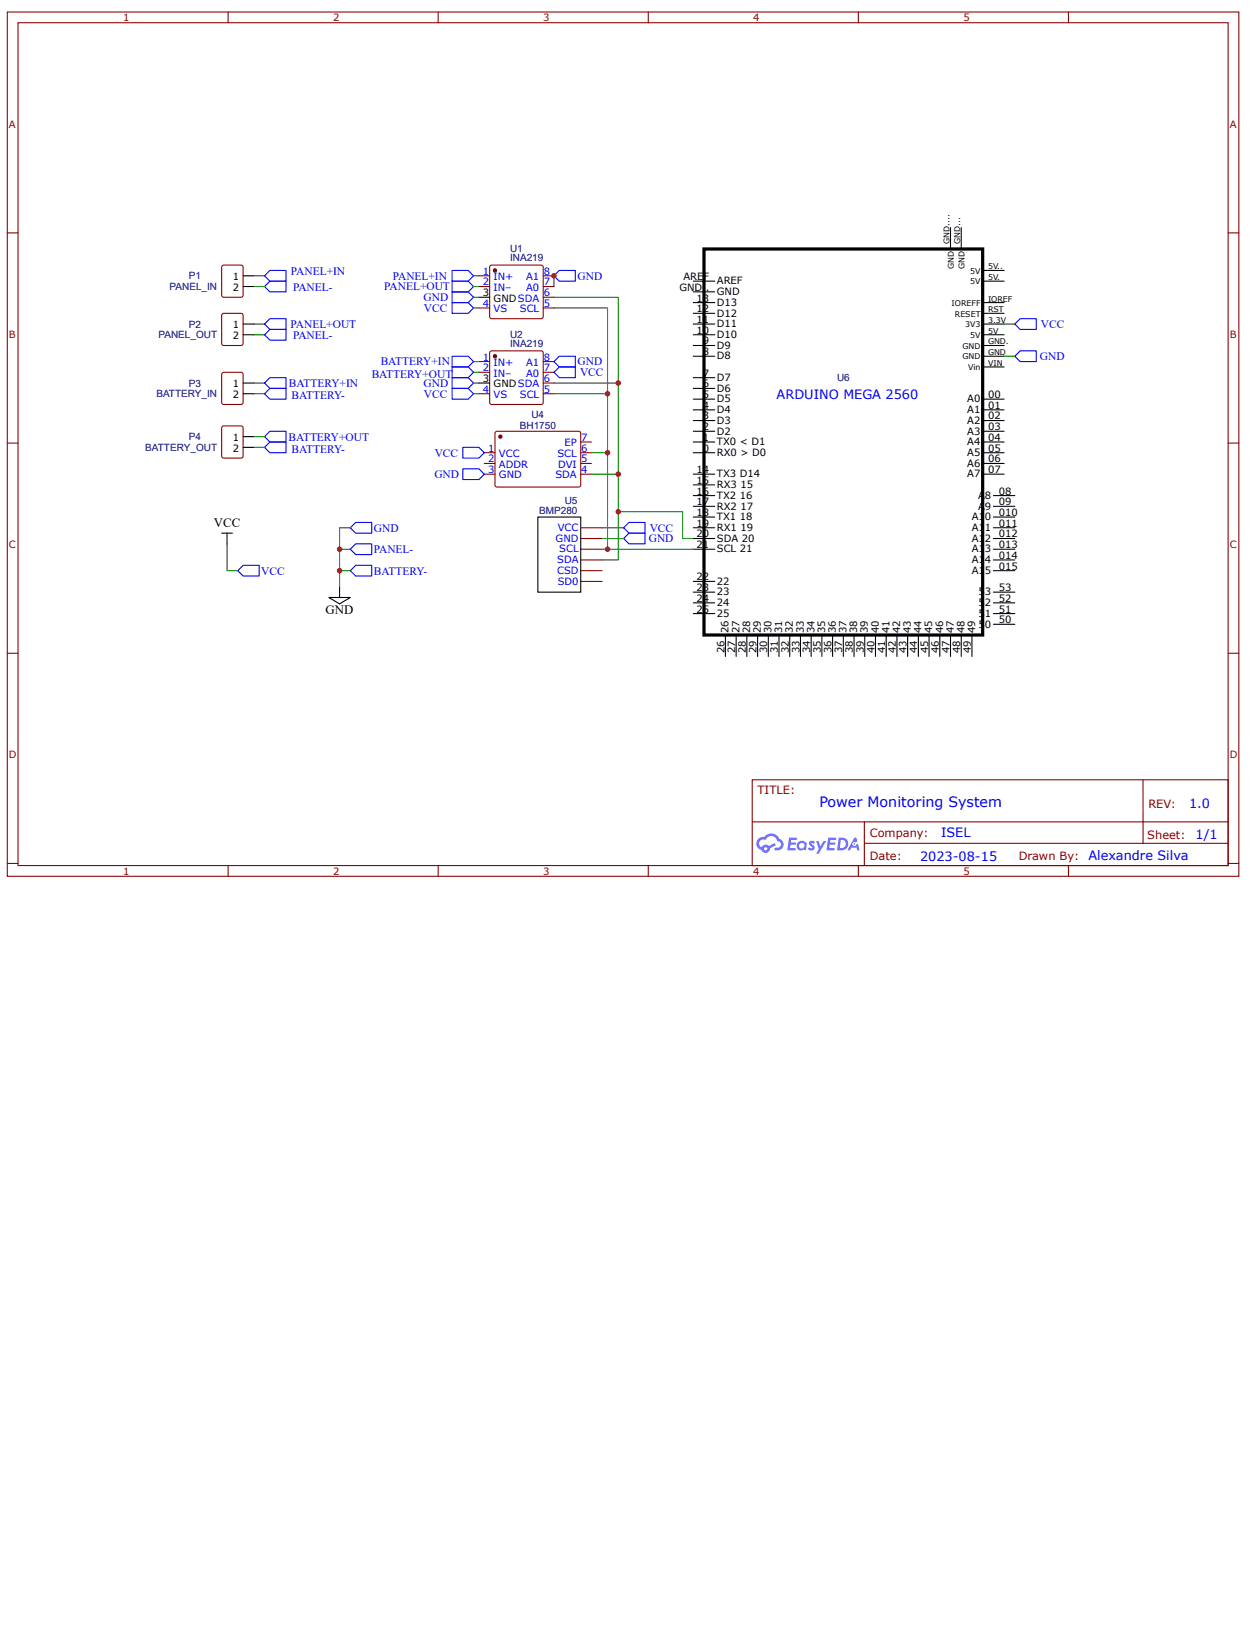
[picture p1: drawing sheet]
<svg xmlns="http://www.w3.org/2000/svg" width="216mm" height="279mm" viewBox="0 0 216 279" stroke-linecap="round" stroke-linejoin="round" font-family="sans-serif">
<g fill="none" stroke="#800" stroke-width=".18">
<path d="M1.3 2.1h211.1v148.1h-211.1zM3.1 3.9h207.5v144.5h-207.5zM39.1 2.1v1.8M75.1 2.1v1.8M111.2 2.1v1.8M147.2 2.1v1.8M183.2 2.1v1.8M1.3 39.9h1.8M210.6 39.9h1.8M1.3 75.9h1.8M210.6 75.9h1.8M1.3 112h1.8"/>
<path d="M210.6 112h1.8M129 133.7h81.6v14.7h-81.6zM196 133.7v10.9M1.3 148h1.8M39.1 148.4v1.8M75.1 148.4v1.8M111.2 148.4v1.8M129 140.9h81.5M147.2 148.4v1.8M148.2 144.6h62.3M148.2 140.9v7.3M183.2 148.4v1.8"/>
<path d="M210.6 148h1.8"/>
</g>
<g fill="#58f">
<path d="M138.9 144.2l.4-.1 .2 .1 .3 .2-.2 .3a.24 .24 0 0 0-.2-.2 .24 .24 0 0 0-.3 .1 .76 .76 0 0 1 .5 1l-.6 .2-.5-.3 .3-.3 .3 .2 .2-.1a.92 .92 0 0 1-.5-.9z"/>
<path d="M140 144.2h.4l.3 .9 .5-.9h.5l-1.3 2.1h-.4l.4-.8z"/>
<path d="M135.3 143.6h1.4v.2l-.2 .2h-.8l-.1 .4h.8l.2 .2-.2 .2h-.8l-.1 .6h.8h.1v.3l-1.4 .1z"/>
<path d="M142 143.6h1.4v.2l-.2 .2h-.8l-.1 .4h.8l.2 .2-.2 .2h-.8l-.1 .6h.8h.1v.3h-1.4z"/>
<path d="M146.5 143.6h.4l.1 .6-.3 .2a.36 .36 0 0 0-.5 .1 .36 .36 0 0 0 .2 .5 .36 .36 0 0 0 .5-.3l.2-.1 .3 1.1h-.4l-.1-.4h-.9l-.2 .4h-.5z"/>
<path d="M143.8 143.6l-.3 2.2h.7a1.09 1.09 0 0 0 1.3-1.2 1.09 1.09 0 0 0-1.3-1zM144.2 144a.74 .74 0 0 1 .8 .8 .74 .74 0 0 1-1 .6z"/>
<path d="M136.9 144.3a.8 .8 0 0 0-.2 1.2 .8 .8 0 0 0 1.2 .1l.3 .2 .2-1.2-.3-.2a.73 .73 0 0 0-1.2-.1zM137 145a.47 .47 0 0 1 .9 0 .47 .47 0 0 1-.9 0z"/>
<path d="M130.1 143.8a1.15 1.15 0 0 0 .5 1.9 .73 .73 0 0 0 .8 .5 .73 .73 0 0 0 .6-.8l1-.5-.2-.4-1 .5a.74 .74 0 0 0-1.2 .3 .72 .72 0 0 1-.3-1.1 .72 .72 0 0 1 1-.2 1.08 1.08 0 0 1 1.1-.7 1.08 1.08 0 0 1 .9 .9 .59 .59 0 0 1 .6 .8 .59 .59 0 0 1-.9 .3l-.2 .2a.92 .92 0 0 0 1.1 .1 .99 .99 0 0 0 .5-1 .99 .99 0 0 0-.7-.8 1.59 1.59 0 0 0-2.7-.4l-.4 .1zM131 145.5a.3 .3 0 0 1 .6 0 .3 .3 0 0 1-.6 0z"/>
<circle cx="146.5" cy="144.7" r=".14"/>
</g>
<path d="M84.1 45.5l.2-.1h8.5l.2 .1 .2 .3v8.5l-.2 .2-.2 .1h-8.5l-.2-.1-.1-.2v-8.5z" fill="none" stroke="#800" stroke-width=".18"/>
<circle cx="84.9" cy="46.4" r=".28" fill="#800"/>
<g fill="none" stroke="#800" stroke-width=".18">
<path d="M82.1 47.3h1.9M82.1 49.1h1.9M82.1 52.8h1.9M93.2 47.3h1.8M93.2 49.1h1.8M93.2 52.8h1.8M93.2 51h1.8M84.1 60.2l.2-.1h8.5l.2 .1 .2 .3v8.5l-.2 .2-.2 .1h-8.5l-.2-.1-.1-.2v-8.5z"/>
<circle cx="84.9" cy="46.4" r=".28"/>
</g>
<path d="M82.1 51h1.9" fill="none" stroke="#000" stroke-width=".18"/>
<circle cx="84.9" cy="61.1" r=".28" fill="#800"/>
<g fill="none" stroke="#800" stroke-width=".18">
<path d="M82.1 62h1.9M82.1 63.8h1.9M82.1 67.5h1.9M85 74l.3-.1 14.1 .1 .2 .3-.1 9-.3 .2-14.2-.1-.1-.3v-8.8zM93.2 62h1.8M93.2 63.8h1.8M93.2 67.5h1.8M93.2 65.7h1.8"/>
<circle cx="84.9" cy="61.1" r=".28"/>
</g>
<path d="M82.1 65.7h1.9" fill="none" stroke="#000" stroke-width=".18"/>
<path d="M81.2 51h.9M81.2 52.8h.9M81.2 47.3h.9M81.2 49.1h.9M95 52.8h9.2v14.7h-9.2M95 51h11v14.7h-11M81.2 65.7h.9M81.2 67.5h.9M81.2 63.8h.9M81.2 62h.9" fill="none" stroke="#080" stroke-width=".18"/>
<path d="M77.5 50h2.8l.9 1-.9 .9h-2.8zM77.5 51.9h2.8l.9 .9-.9 .9h-2.8zM77.5 46.4h2.8l.9 .9-.9 .9h-2.8zM77.5 48.2h2.8l.9 .9-.9 .9h-2.8zM174.9 54.6h2.8v1.9h-2.8l-.9-1zM77.5 64.7h2.8l.9 1-.9 .9h-2.8zM77.5 66.6h2.8l.9 .9-.9 .9h-2.8zM77.5 62.9h2.8l.9 .9-.9 .9h-2.8zM77.5 61.1h2.8l.9 .9-.9 .9h-2.8z" fill="none" stroke="#00f" stroke-width=".18"/>
<circle cx="85.8" cy="74.8" r=".28" fill="#800"/>
<g fill="none" stroke="#800" stroke-width=".18">
<path d="M38.1 45.5l.3-.1h2.9l.3 .2 .1 5-.2 .3-3.1 .1-.3-.2-.1-5zM38.1 53.8l.3-.1h2.9l.3 .2 .1 5-.2 .3h-3.1l-.3-.1-.1-5zM38.1 63.9l.3-.1h2.9l.3 .2 .1 5-.2 .3h-3.1l-.3-.1-.1-5zM38.1 73.1l.3-.1h2.9l.3 .2 .1 5-.2 .3h-3.1l-.3-.1-.1-5zM83 77.6h1.9M83 79.4h1.9M99.6 77.6h1.8M99.6 79.4h1.8M99.6 75.8h1.8M83 81.3h1.9M99.6 81.3h1.8M99.6 92.3h3.7"/>
<path d="M99.6 99.7h3.7M99.6 97.8h3.7M99.6 96h3.7M99.6 94.1h3.7M99.6 90.5h3.7"/>
<circle cx="85.8" cy="74.8" r=".28"/>
</g>
<g fill="none" stroke="#000" stroke-width=".18">
<path d="M163 39v3.7M164.8 39v3.7M41.7 47.3h1.8M41.7 49.1h1.8M41.7 55.5h1.8M41.7 57.4h1.8M118.9 55.5h3.7M118.9 57.4h3.7M118.9 59.2h3.7M118.9 53.7h3.7M118.9 51.9h3.7M118.9 48.2h3.7"/>
<path d="M118.9 50h3.7M168.5 55.5h3.7M168.5 57.4h3.7M168.5 59.2h3.7M168.5 53.7h3.7M168.5 51.9h3.7M168.5 48.2h3.7M168.5 46.4h3.7M41.7 65.7h1.8M41.7 67.5h1.8M41.7 74.8h1.8M41.7 76.7h1.8"/>
<path d="M118.9 68.4h3.7M118.9 70.3h3.7M118.9 72.1h3.7M118.9 73.9h3.7M118.9 75.8h3.7M118.9 77.6h3.7M118.9 64.7h3.7M118.9 61.1h3.7M118.9 66.6h3.7M168.5 68.4h3.7M168.5 70.3h3.7M168.5 72.1h3.7"/>
<path d="M168.5 73.9h3.7M168.5 75.8h3.7M168.5 77.6h3.7M168.5 79.4h3.7M168.5 61.1h3.7M168.5 62.9h3.7M38 91.4h1.9M38.9 91.4v1.8M92.2 88.6h7.4v12.9h-7.4zM118.9 81.3h3.7M118.9 85h3.7M118.9 86.8h3.7"/>
<path d="M118.9 88.6h3.7M118.9 90.5h3.7M118.9 92.3h3.7M118.9 94.1h3.7M118.9 83.1h3.7M118.9 99.7h3.7M168.5 81.3h3.7M170.4 85h3.6M170.4 86.8h3.6M170.4 88.6h3.6M170.4 90.5h3.6M170.4 92.3h3.6"/>
<path d="M170.4 94.1h3.6M170.4 96h3.6M170.4 97.8h3.6M56.4 102.4h3.7l-1.9 1.1zM58.2 100.6v1.8M118.9 103.3h3.7M118.9 101.5h3.7M118.9 105.2h3.7M124.4 108.8v3.7M126.2 108.8v3.7M128.1 108.8v3.7M129.9 108.8v3.7"/>
<path d="M131.8 108.8v3.7M133.6 108.8v3.7M135.4 108.8v3.7M137.3 108.8v3.7M139.1 108.8v3.7M140.9 108.8v3.7M142.8 108.8v3.7M144.6 108.8v3.7M146.5 108.8v3.7M148.3 108.8v3.7M150.1 108.8v3.7M152 108.8v3.7"/>
<path d="M153.8 108.8v3.7M155.6 108.8v3.7M157.5 108.8v3.7M159.3 108.8v3.7M161.2 108.8v3.7M163 108.8v3.7M164.8 108.8v3.7M166.7 108.8v3.7M170.4 103.3h3.6M170.4 101.5h3.6M170.4 105.2h3.6M170.4 107h3.6"/>
</g>
<g fill="none" stroke="#00f" stroke-width=".18">
<path d="M46.3 46.4h2.7v1.8h-2.7l-.9-.9zM46.3 48.2h2.7v1.8h-2.7l-.9-.9zM46.3 56.5h2.7v1.8h-2.7l-.9-.9zM46.3 54.6h2.7v1.9h-2.7l-.9-1zM95.9 46.4h2.8v1.8h-2.8l-.9-.9zM46.3 66.6h2.7v1.8h-2.7l-.9-.9zM46.3 64.7h2.7v1.9h-2.7l-.9-.9zM46.3 73.9h2.7v1.9h-2.7l-.9-1zM46.3 75.8h2.7v1.8h-2.7l-.9-.9zM79.4 76.7h2.7l.9 .9-.9 .9h-2.7zM95 63.8l.9-.9h2.8v1.8h-2.8zM95.9 61.1h2.8v1.8h-2.8l-.9-.9z"/>
<path d="M174.9 60.1h2.8v1.9h-2.8l-.9-.9zM40.8 97.8l.9-.9h2.7v1.8h-2.7zM60.1 97.8l.9-.9h2.7v1.8h-2.7zM60.1 94.1l.9-.9h2.7v1.9h-2.7zM60.1 90.5l.9-.9h2.7v1.8h-2.7zM79.4 80.4h2.7l.9 .9-.9 .9h-2.7zM107.9 91.4h2.7v1.8h-2.7l-1-.9zM107.9 89.6h2.7v1.8h-2.7l-1-.9z"/>
</g>
<g fill="none" stroke="#080" stroke-width=".18">
<path d="M43.5 47.3h1.9M43.5 49.1h1.9M43.5 57.4h1.9M43.5 55.5h1.9M95 47.3v1.8M172.2 55.5h1.8M43.5 67.5h1.9M43.5 65.7h1.9M43.5 74.8h1.9M43.5 76.7h1.9M104.2 67.5v10.1h-2.8M104.2 77.6v16.5h-.9"/>
<path d="M106 65.7v30.3h-2.7M172.2 61.1h1.8M38.9 93.2v4.6h1.9M58.2 97.8h1.9M60.1 94.1h-1.9v6.5M60.1 90.5h-1.9v3.6M101.4 81.3h4.6M103.3 90.5h3.6M103.3 92.3h3.6M104.2 94.1h14.7M106 87.7h11v4.6h1.9"/>
</g>
<path d="M120.7 42.7h47.8v66.1h-47.8z" fill="none" stroke="#000" stroke-width=".55"/>
<g fill="#c00">
<circle cx="104.2" cy="67.5" r=".46"/>
<circle cx="104.2" cy="77.6" r=".46"/>
<circle cx="106" cy="81.3" r=".46"/>
<circle cx="106" cy="65.7" r=".46"/>
<circle cx="104.2" cy="94.1" r=".46"/>
<circle cx="106" cy="87.7" r=".46"/>
<circle cx="58.2" cy="94.1" r=".46"/>
<circle cx="58.2" cy="97.8" r=".46"/>
<circle cx="95" cy="47.3" r=".46"/>
</g>
<text font-size="2.5" fill="#00f" x="140.5" y="138.4">Power Monitoring System</text>
<g font-size="2.2" fill="#00f">
<text x="133.2" y="68.4">ARDUINO MEGA 2560</text>
<text x="161.4" y="143.5">ISEL</text>
<text x="203.9" y="138.5">1.0</text>
<text x="205" y="143.9">1/1</text>
<text x="157.8" y="147.5">2023-08-15</text>
<text x="186.6" y="147.5">Alexandre Silva</text>
</g>
<g font-size="2.2">
<text x="36.7" y="90.4">VCC</text>
<text x="55.8" y="105.2">GND</text>
</g>
<g font-size="2" fill="#00f">
<text x="49.9" y="47.1">PANEL+IN</text>
<text x="67.4" y="48">PANEL+IN</text>
<text x="99" y="47.9">GND</text>
<text x="50.3" y="49.8">PANEL-</text>
<text x="65.9" y="49.8">PANEL+OUT</text>
<text x="72.6" y="51.6">GND</text>
<text x="72.7" y="53.4">VCC</text>
<text x="49.8" y="56.3">PANEL+OUT</text>
<text x="50.3" y="58.1">PANEL-</text>
<text x="178.5" y="56.2">VCC</text>
<text x="63.7" y="64.7">BATTERY+OUT</text>
<text x="65.3" y="62.6">BATTERY+IN</text>
<text x="99" y="62.6">GND</text>
<text x="99.5" y="64.5">VCC</text>
<text x="178.3" y="61.7">GND</text>
<text x="49.5" y="66.4">BATTERY+IN</text>
<text x="50" y="68.4">BATTERY-</text>
<text x="72.6" y="66.3">GND</text>
<text x="72.7" y="68.1">VCC</text>
<text x="49.5" y="75.6">BATTERY+OUT</text>
<text x="50" y="77.6">BATTERY-</text>
<text x="74.5" y="81.9">GND</text>
<text x="74.5" y="78.3">VCC</text>
<text x="64.1" y="94.8">PANEL-</text>
<text x="64.1" y="91.1">GND</text>
<text x="111.3" y="93">GND</text>
<text x="111.4" y="91.1">VCC</text>
<text x="44.8" y="98.6">VCC</text>
<text x="64.1" y="98.5">BATTERY-</text>
</g>
<g font-size="2" fill="#800">
<text x="129.9" y="136.1">TITLE:</text>
<text x="149.1" y="143.5">Company:</text>
<text x="196.7" y="143.8">Sheet:</text>
<text x="196.9" y="138.5">REV:</text>
<text x="149.1" y="147.5">Date:</text>
<text x="174.7" y="147.5">Drawn By:</text>
</g>
<g font-size="1.7" fill="#800">
<text x="21.1" y="3.6">1</text>
<text x="57.1" y="3.6">2</text>
<text x="93.2" y="3.6">3</text>
<text x="129.2" y="3.6">4</text>
<text x="165.2" y="3.6">5</text>
<text x="1.5" y="21.9">A</text>
<text x="210.9" y="21.9">A</text>
<text x="1.5" y="57.9">B</text>
<text x="210.9" y="57.9">B</text>
<text x="1.5" y="94">C</text>
<text x="210.9" y="94">C</text>
<text x="1.5" y="130">D</text>
<text x="210.9" y="130">D</text>
<text x="21.1" y="149.9">1</text>
<text x="57.1" y="149.9">2</text>
<text x="93.2" y="149.9">3</text>
<text x="129.2" y="149.9">4</text>
<text x="165.2" y="149.9">5</text>
</g>
<g font-size="1.7" fill="#000080">
<text x="32.4" y="47.9">P1</text>
<text x="87.5" y="44.8">INA219</text>
<text x="87.5" y="43.1">U1</text>
<text x="29.1" y="49.7">PANEL_IN</text>
<text x="27.2" y="58">PANEL_OUT</text>
<text x="32.4" y="56.1">P2</text>
<text x="87.5" y="59.5">INA219</text>
<text x="87.5" y="57.9">U2</text>
<text x="143.5" y="65.3">U6</text>
<text x="26.8" y="68.1">BATTERY_IN</text>
<text x="32.4" y="66.3">P3</text>
<text x="91.1" y="71.7">U4</text>
<text x="24.9" y="77.3">BATTERY_OUT</text>
<text x="32.4" y="75.4">P4</text>
<text x="89.1" y="73.6">BH1750</text>
<text x="92.5" y="88.1">BMP280</text>
<text x="96.8" y="86.5">U5</text>
</g>
<g font-size="1.7" fill="#00f">
<text x="82.8" y="47.1">1</text>
<text x="93.2" y="47.1">8</text>
<text x="82.8" y="48.9">2</text>
<text x="82.8" y="52.6">4</text>
<text x="84.6" y="48">IN+</text>
<text x="84.6" y="49.9">IN–</text>
<text x="84.6" y="53.5">VS</text>
<text x="89.1" y="53.5">SCL</text>
<text x="90.2" y="49.9">A0</text>
<text x="90.2" y="48">A1</text>
<text x="93.2" y="52.6">5</text>
<text x="93.2" y="50.8">6</text>
<text x="93.2" y="48.9">7</text>
<text x="82.8" y="61.8">1</text>
<text x="82.8" y="63.6">2</text>
<text x="84.6" y="62.7">IN+</text>
<text x="84.6" y="64.6">IN–</text>
<text x="90.2" y="64.6">A0</text>
<text x="90.2" y="62.7">A1</text>
<text x="93.2" y="65.5">6</text>
<text x="93.2" y="63.6">7</text>
<text x="93.2" y="61.8">8</text>
<text x="82.8" y="67.3">4</text>
<text x="84.6" y="68.2">VS</text>
<text x="89.1" y="68.2">SCL</text>
<text x="93.2" y="67.3">5</text>
<text x="83.7" y="77.4">1</text>
<text x="96.8" y="76.5">EP</text>
<text x="99.7" y="77.4">6</text>
<text x="99.7" y="75.6">7</text>
<text x="83.7" y="79.3">2</text>
<text x="83.7" y="81.1">3</text>
<text x="85.6" y="78.3">VCC</text>
<text x="85.6" y="80.2">ADDR</text>
<text x="85.6" y="82">GND</text>
<text x="95.2" y="82">SDA</text>
<text x="95.6" y="78.3">SCL</text>
<text x="95.7" y="80.2">DVI</text>
<text x="99.7" y="81.1">4</text>
<text x="99.7" y="79.3">5</text>
<text x="95.3" y="92.9">GND</text>
<text x="95.6" y="91">VCC</text>
<text x="95.9" y="94.7">SCL</text>
<text x="95.5" y="98.4">CSD</text>
<text x="95.6" y="96.5">SDA</text>
<text x="95.6" y="100.2">SD0</text>
</g>
<g font-size="1.7">
<text x="39.9" y="48">1</text>
<text x="39.9" y="49.9">2</text>
<text x="82.8" y="50.8">3</text>
<text x="84.6" y="51.7">GNDSDA</text>
<text x="116.5" y="49.9">GND.</text>
<text x="117.2" y="48">AREF</text>
<text x="119.5" y="51.7">13</text>
<text x="119.5" y="53.5">12</text>
<text x="121" y="49.9">.</text>
<text x="122.9" y="48.7">AREF</text>
<text x="122.9" y="50.6">GND</text>
<text x="122.9" y="52.4">D13</text>
<text x="39.9" y="56.3">1</text>
<text x="39.9" y="58.1">2</text>
<text x="119.5" y="57.2">10</text>
<text x="119.5" y="55.4">11</text>
<text x="120.6" y="59">9</text>
<text x="122.9" y="59.8">D9</text>
<text x="122.9" y="57.9">D10</text>
<text x="122.9" y="56.1">D11</text>
<text x="122.9" y="54.3">D12</text>
<text x="82.8" y="65.5">3</text>
<text x="120.6" y="64.6">7</text>
<text x="120.6" y="60.9">8</text>
<text x="122.9" y="65.3">D7</text>
<text x="122.9" y="61.6">D8</text>
<text x="39.9" y="66.4">1</text>
<text x="39.9" y="68.2">2</text>
<text x="84.6" y="66.4">GNDSDA</text>
<text x="120.6" y="71.9">3</text>
<text x="120.6" y="70.1">4</text>
<text x="120.6" y="68.2">5</text>
<text x="120.6" y="66.4">6</text>
<text x="122.9" y="70.8">D4</text>
<text x="122.9" y="69">D5</text>
<text x="122.9" y="67.1">D6</text>
<text x="165.9" y="69">A0</text>
<text x="165.9" y="70.8">A1</text>
<text x="169.4" y="68.2">00</text>
<text x="169.4" y="70.1">01</text>
<text x="169.4" y="71.9">02</text>
<text x="39.9" y="75.6">1</text>
<text x="39.9" y="77.4">2</text>
<text x="120.6" y="77.4">0</text>
<text x="120.6" y="75.6">1</text>
<text x="120.6" y="73.7">2</text>
<text x="122.9" y="76.3">TX0 &lt; D1</text>
<text x="122.9" y="74.5">D2</text>
<text x="122.9" y="72.6">D3</text>
<text x="165.9" y="72.6">A2</text>
<text x="165.9" y="74.5">A3</text>
<text x="165.9" y="76.3">A4</text>
<text x="169.4" y="73.7">03</text>
<text x="169.4" y="75.6">04</text>
<text x="169.4" y="77.4">05</text>
<text x="119.5" y="82.9">15</text>
<text x="119.5" y="81.1">14</text>
<text x="122.9" y="83.7">RX3</text>
<text x="122.9" y="81.8">TX3 D14</text>
<text x="122.9" y="78.2">RX0 &gt; D0</text>
<text x="127" y="83.7">15</text>
<text x="165.9" y="78.2">A5</text>
<text x="165.9" y="80">A6</text>
<text x="165.9" y="81.8">A7</text>
<text x="169.4" y="79.3">06</text>
<text x="169.4" y="81.1">07</text>
<text x="119.5" y="88.4">18</text>
<text x="119.5" y="86.6">17</text>
<text x="119.5" y="84.8">16</text>
<text x="122.9" y="89.2">TX1</text>
<text x="122.9" y="87.3">RX2</text>
<text x="122.9" y="85.5">TX2</text>
<text x="126.9" y="89.2">18</text>
<text x="126.9" y="85.5">16</text>
<text x="127" y="87.3">17</text>
<text x="166.6" y="89.2">A1</text>
<text x="167.7" y="85.5">A</text>
<text x="167.7" y="87.3">A</text>
<text x="168.9" y="89.2">0</text>
<text x="168.9" y="85.5">8</text>
<text x="168.9" y="87.3">9</text>
<text x="171.3" y="84.8">08</text>
<text x="171.3" y="86.6">09</text>
<text x="171.3" y="88.4">010</text>
<text x="119.5" y="94">21</text>
<text x="119.5" y="92.1">20</text>
<text x="119.5" y="90.3">19</text>
<text x="122.9" y="94.7">SCL 21</text>
<text x="122.9" y="92.9">SDA 20</text>
<text x="122.9" y="91">RX1</text>
<text x="127" y="91">19</text>
<text x="166.6" y="91">A1</text>
<text x="166.6" y="92.9">A1</text>
<text x="166.6" y="94.7">A1</text>
<text x="168.9" y="91">1</text>
<text x="168.9" y="92.9">2</text>
<text x="168.9" y="94.7">3</text>
<text x="171.3" y="90.3">011</text>
<text x="171.3" y="92.1">012</text>
<text x="171.3" y="94">013</text>
<text x="171.3" y="95.8">014</text>
<text x="119.5" y="101.3">23</text>
<text x="119.5" y="99.5">22</text>
<text x="122.9" y="100.2">22</text>
<text x="166.6" y="96.5">A1</text>
<text x="166.6" y="98.4">A1</text>
<text x="168.9" y="96.5">4</text>
<text x="168.9" y="98.4">5</text>
<text x="171.3" y="97.6">015</text>
<text x="171.3" y="101.3">53</text>
<text x="119.5" y="103.2">24</text>
<text x="119.5" y="105">25</text>
<text x="122.9" y="103.9">24</text>
<text x="122.9" y="102.1">23</text>
<text x="122.9" y="105.7">25</text>
<text x="167.8" y="102.1">5</text>
<text x="167.8" y="105.7">5</text>
<text x="167.8" y="107.6">5</text>
<text x="167.8" y="103.9">5</text>
<text x="168.9" y="102.1">3</text>
<text x="168.9" y="105.7">1</text>
<text x="168.9" y="107.6">0</text>
<text x="168.9" y="103.9">2</text>
<text x="171.3" y="105">51</text>
<text x="171.3" y="106.8">50</text>
<text x="171.3" y="103.2">52</text>
<text x="124.2" y="112" transform="rotate(-90 124.2 112)">26</text>
<text x="125" y="108.5" transform="rotate(-90 125 108.5)">26</text>
<text x="126.1" y="112" transform="rotate(-90 126.1 112)">27</text>
<text x="126.8" y="108.5" transform="rotate(-90 126.8 108.5)">27</text>
<text x="127.9" y="112" transform="rotate(-90 127.9 112)">28</text>
<text x="128.6" y="108.5" transform="rotate(-90 128.6 108.5)">28</text>
<text x="129.7" y="112" transform="rotate(-90 129.7 112)">29</text>
<text x="130.5" y="108.5" transform="rotate(-90 130.5 108.5)">29</text>
<text x="131.6" y="112" transform="rotate(-90 131.6 112)">30</text>
<text x="132.3" y="108.5" transform="rotate(-90 132.3 108.5)">30</text>
<text x="133.4" y="112" transform="rotate(-90 133.4 112)">31</text>
<text x="134.1" y="108.5" transform="rotate(-90 134.1 108.5)">31</text>
<text x="135.2" y="112" transform="rotate(-90 135.2 112)">32</text>
<text x="136" y="108.5" transform="rotate(-90 136 108.5)">32</text>
<text x="137.1" y="112" transform="rotate(-90 137.1 112)">33</text>
<text x="137.8" y="108.5" transform="rotate(-90 137.8 108.5)">33</text>
<text x="138.9" y="112" transform="rotate(-90 138.9 112)">34</text>
<text x="139.7" y="108.5" transform="rotate(-90 139.7 108.5)">34</text>
<text x="140.8" y="112" transform="rotate(-90 140.8 112)">35</text>
<text x="141.5" y="108.5" transform="rotate(-90 141.5 108.5)">35</text>
<text x="142.6" y="112" transform="rotate(-90 142.6 112)">36</text>
<text x="143.3" y="108.5" transform="rotate(-90 143.3 108.5)">36</text>
<text x="144.4" y="112" transform="rotate(-90 144.4 112)">37</text>
<text x="145.2" y="108.5" transform="rotate(-90 145.2 108.5)">37</text>
<text x="146.3" y="112" transform="rotate(-90 146.3 112)">38</text>
<text x="147" y="108.5" transform="rotate(-90 147 108.5)">38</text>
<text x="148.1" y="112" transform="rotate(-90 148.1 112)">39</text>
<text x="148.8" y="108.5" transform="rotate(-90 148.8 108.5)">39</text>
<text x="150" y="112" transform="rotate(-90 150 112)">40</text>
<text x="150.7" y="108.5" transform="rotate(-90 150.7 108.5)">40</text>
<text x="151.8" y="112" transform="rotate(-90 151.8 112)">41</text>
<text x="152.5" y="108.5" transform="rotate(-90 152.5 108.5)">41</text>
<text x="153.6" y="112" transform="rotate(-90 153.6 112)">42</text>
<text x="154.4" y="108.5" transform="rotate(-90 154.4 108.5)">42</text>
<text x="155.5" y="112" transform="rotate(-90 155.5 112)">43</text>
<text x="156.2" y="108.5" transform="rotate(-90 156.2 108.5)">43</text>
<text x="157.3" y="112" transform="rotate(-90 157.3 112)">44</text>
<text x="158" y="108.5" transform="rotate(-90 158 108.5)">44</text>
<text x="159.1" y="112" transform="rotate(-90 159.1 112)">45</text>
<text x="159.9" y="108.5" transform="rotate(-90 159.9 108.5)">45</text>
<text x="161" y="112" transform="rotate(-90 161 112)">46</text>
<text x="161.7" y="108.5" transform="rotate(-90 161.7 108.5)">46</text>
<text x="162.8" y="112" transform="rotate(-90 162.8 112)">47</text>
<text x="163.6" y="108.5" transform="rotate(-90 163.6 108.5)">47</text>
<text x="164.7" y="112" transform="rotate(-90 164.7 112)">48</text>
<text x="165.4" y="108.5" transform="rotate(-90 165.4 108.5)">48</text>
<text x="166.5" y="112" transform="rotate(-90 166.5 112)">49</text>
<text x="167.2" y="108.5" transform="rotate(-90 167.2 108.5)">49</text>
</g>
<g font-size="1.3">
<text x="162.8" y="41.8" transform="rotate(-90 162.8 41.8)">GND....</text>
<text x="164.7" y="41.8" transform="rotate(-90 164.7 41.8)">GND...</text>
<text x="163.6" y="46.1" transform="rotate(-90 163.6 46.1)">GND</text>
<text x="165.4" y="46.1" transform="rotate(-90 165.4 46.1)">GND</text>
<text x="166.4" y="46.9">5V</text>
<text x="169.4" y="46.2">5V..</text>
<text x="163.2" y="52.4">IOREFF</text>
<text x="166.4" y="48.7">5V</text>
<text x="169.4" y="53.5">RST</text>
<text x="169.4" y="51.7">IOREF</text>
<text x="169.4" y="48">5V.</text>
<text x="163.8" y="54.3">RESET</text>
<text x="165.1" y="59.8">GND</text>
<text x="165.5" y="56.1">3V3</text>
<text x="166.4" y="57.9">5V</text>
<text x="169.4" y="59">GND.</text>
<text x="169.4" y="57.2">5V</text>
<text x="169.4" y="55.4">3.3V</text>
<text x="165.1" y="61.6">GND</text>
<text x="166" y="63.5">Vin</text>
<text x="169.4" y="60.9">GND</text>
<text x="169.4" y="62.7">VIN</text>
</g>
</svg>
